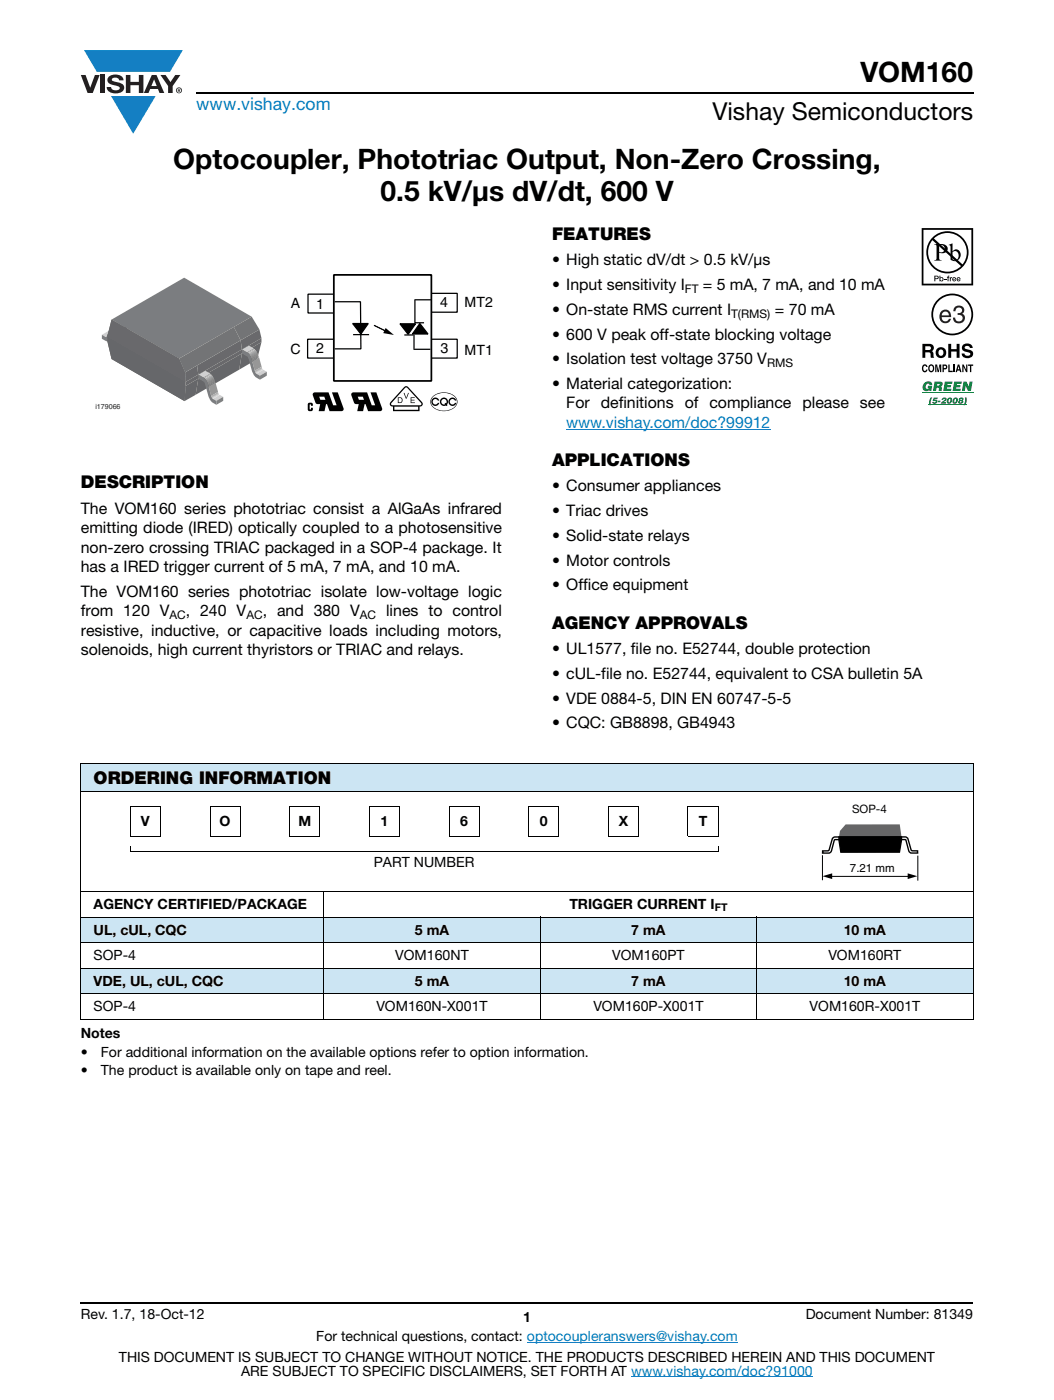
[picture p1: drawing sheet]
<svg xmlns="http://www.w3.org/2000/svg" width="210mm" height="279mm" viewBox="0 0 210 279" stroke-linecap="round" stroke-linejoin="round" font-family="sans-serif">
<g fill="#147fc3">
<path d="M16.8 10h19.7l-2.6 4.3h-1.1h-13.5z"/>
<path d="M22.2 19.2h8.9l-4.5 7.5z"/>
</g>
<g fill="#231f20">
<path d="M16.1 15h1l.9 2.5 .9-2.5h1l-1.4 3.6h-1z"/>
<path d="M20 15h.9v3.6h-.9z"/>
<path d="M21.8 15.3a2.1 2.1 0 0 1 2.7 .3l.1 .4h-.8a.79 .79 0 0 0-.7-.5 .79 .79 0 0 0-.8 .4l.2 .3 1 .2a1.08 1.08 0 0 1 1.3 1 1.08 1.08 0 0 1-1.1 1.2 1.73 1.73 0 0 1-2.4-1.2h.9a.96 .96 0 0 0 .8 .6 .96 .96 0 0 0 .9-.4 1.31 1.31 0 0 0-1.2-.6 1.03 1.03 0 0 1-1.1-.6 1.03 1.03 0 0 1 .2-1.1z"/>
<path d="M25.1 15h.9v1.3h1.7v-1.3h.9v3.6h-.9v-1.6h-1.7v1.6h-.9z"/>
<path d="M32 15h1l1 1.4 1-1.4h1l-1.6 2.2v1.4h-.9v-1.4z"/>
<path d="M30.7 15.9l.6 1.3h-1.1zM30.3 15l-1.6 3.6h.9l.4-.8h1.5l.3 .8h1l-1.6-3.6z"/>
<path d="M35.3 18a.46 .46 0 0 1 .9 0 .46 .46 0 0 1-.9 0zM35.1 18a.6 .6 0 0 0 1.2 0 .6 .6 0 0 0-1.2 0z"/>
<path d="M35.6 17.8h.2v.2h-.2zM35.5 17.7v.7h.1v-.3l.4 .3-.2-.3 .2-.2-.1-.2z"/>
</g>
<path d="M39.1 18.6h155M16.1 260h178" fill="none" stroke="#000" stroke-width=".36"/>
<path d="M113 85.6h40.7M105.1 267.9h42.1M125.9 274.8h36.3" fill="none" stroke="#007ec4" stroke-width=".2"/>
<path d="M57.9 54.7h40.4v27.4h-40.4z" fill="#fff"/>
<path d="M66.6 54.9h19.5v21.1h-19.5z" fill="none" stroke="#000" stroke-width=".35"/>
<path d="M66.6 58.7h-5.2v3.8h5.2M86.1 58.5h5.1v3.8h-5.1M66.5 67.7h-5.1v3.8h5.1M86.1 67.7h5.1v3.8h-5.1" fill="none" stroke="#000" stroke-width=".25"/>
<path d="M74.6 64.9l2.6 1.3zM76.9 65.5l1.7 1.4-2.1-.4z" fill="#000"/>
<path d="M74.6 64.9l2.6 1.3" fill="none" stroke="#000" stroke-width=".2"/>
<path d="M70.4 66.8h3.2z" fill="#fff"/>
<path d="M82.7 59.8h3.3M82.8 59.9v4.5h1.8M66.8 60.2h5.1l.1 9.4h-5.2M70.4 64.6h3.1l-1.5 2.1zM70.4 66.8h3.2M79.8 64.6h3.1l-1.5 2.1zM80.7 66.9h1.8M82.5 69.7h3.3M82.6 66.8v2.8M83.7 64.6l1.7 2.1h-3.1z" fill="none" stroke="#000" stroke-width=".25"/>
<g fill="#000">
<path d="M70.4 64.6h3.1l-1.5 2.1zM80.5 78.4h.2l.3 1 .4-1h.2l-.5 1.2h-.1zM79.8 64.6h3.1l-1.5 2.1zM83.7 64.6l1.7 2.1h-3.1zM61.5 80.5a.54 .54 0 0 1 .7-.1 .54 .54 0 0 1 .2 .6h-.4v-.3h-.2v1h.2v-.3h.4v.4a.58 .58 0 0 1-1-.1zM81.9 79.3h.8v.1h-.6v.4h.6v.1h-.6v.4h.7v.1h-.9zM86.3 79.6a.8 .8 0 0 1 1.3 .3h-.3a.53 .53 0 0 0-.8-.1 .53 .53 0 0 0 0 .8 .53 .53 0 0 0 .8-.2h.3a.82 .82 0 0 1-1.2 .5 .82 .82 0 0 1-.1-1.3zM89.7 79.6a.8 .8 0 0 1 1.3 .3h-.3a.53 .53 0 0 0-.8-.1 .53 .53 0 0 0 0 .8 .53 .53 0 0 0 .9-.2h.2a.82 .82 0 0 1-1.2 .5 .82 .82 0 0 1-.1-1.3z"/>
<path d="M63.7 79.2h1l.2 .6h-1zM62.4 78.5v.4l.5 1.5 .3 .2h.7l-.3 1.5h1.1l.3-1.5h.2l.5 1.5h2.5a.42 .42 0 0 0 .3-.6l-1.1-3.2h-1.2l.9 2.6h-.6l-1-2.6h-2.7z"/>
<path d="M71.4 79.2h1l.2 .6h-1zM70.1 78.5v.4l.5 1.5 .3 .2 .7 .1-.3 1.4h1.1l.3-1.4h.2l.5 1.4h2.5a.42 .42 0 0 0 .3-.6l-1.1-3.2h-1.2l.9 2.6h-.6l-1-2.6h-2.7z"/>
<path d="M79.5 79.4v.9a.47 .47 0 0 0 .7-.4 .47 .47 0 0 0-.7-.5zM79.4 79.3h.4a.57 .57 0 0 1 .5 .6 .57 .57 0 0 1-.5 .5h-.4z"/>
<path d="M80.7 77.5l.3-.2 .3 .2 2.7 3v.3h-5.9l-.1-.3zM78.7 81.2h4.7v.6h-4.7zM80.6 77.2l-2.7 3a.53 .53 0 0 0 .1 .9h.4v1h5.3v-1h.4a.54 .54 0 0 0 0-.9l-2.7-3a.53 .53 0 0 0-.8 0z"/>
<path d="M86.3 79.3a3.2 3.2 0 0 1 4.8 .4 1.81 1.81 0 0 1-1.9 2.2 2.88 2.88 0 0 1-3.2-1.2v-.5zM86.4 79a1.63 1.63 0 0 0-.5 1.7 1.63 1.63 0 0 0 1.5 1.2 3.1 3.1 0 0 0 3.8-1.3 1.92 1.92 0 0 0-2-2.2 3.5 3.5 0 0 0-2.8 .6z"/>
<path d="M88.3 79.7a.54 .54 0 0 1 .7 .1 .54 .54 0 0 1 0 .7l-.1-.1-.2 .3a.55 .55 0 0 1-.6-.3 .55 .55 0 0 1 .2-.7zM88 79.6a.83 .83 0 0 0-.1 1.1 .83 .83 0 0 0 1 .2l.1 .2a.93 .93 0 0 0 .3-1.2 .93 .93 0 0 0-1.1-.5z"/>
</g>
<path d="M19 55.4h34.2v26.6h-34.2z" fill="#fff"/>
<g fill="#cecfd1">
<path d="M29 61.8l1.4-.8 .7 .4-1.4 .8z"/>
<path d="M29.7 62.2l1.4-.8z"/>
</g>
<path d="M29.8 62.2l1.4-.8z" fill="#cacbcd"/>
<path d="M29.8 62.2l1.4-.8z" fill="#c6c7c9"/>
<path d="M29.8 62.2l1.4-.8z" fill="#c1c2c4"/>
<path d="M29.8 62.2l1.4-.8z" fill="#bdbec1"/>
<path d="M29.8 62.2l1.4-.8z" fill="#b8b9bc"/>
<path d="M29.8 62.2l1.4-.8z" fill="#b4b5b8"/>
<path d="M29.8 62.2l1.4-.8z" fill="#b0b1b5"/>
<path d="M29.9 62.2l1.3-.8z" fill="#abacb0"/>
<path d="M29.9 62.2l1.3-.8z" fill="#a7a8ac"/>
<path d="M29.9 62.2l1.4-.8z" fill="#a2a3a7"/>
<path d="M29.9 62.2l1.4-.8z" fill="#9e9fa3"/>
<path d="M29.9 62.2l1.4-.8z" fill="#999b9e"/>
<path d="M30.7 62.4l1.4-.8-1.4 .9z" fill="#6f7073"/>
<path d="M30.7 62.5l1.4-.8-.2 .4-1.4 .8z" fill="#6c6c6f"/>
<path d="M30.3 63l1.6-.9z" fill="#67676a"/>
<path d="M31.2 61.1l1.4-.8-.5 1.3-1.4 .8z" fill="#717275"/>
<path d="M31.4 60.9l1.4-.8z" fill="#67676a"/>
<path d="M31.3 60.9l1.4-.8-1.4 .9z" fill="#6c6c6f"/>
<path d="M31.3 61l1.3-.7z" fill="#6f7073"/>
<path d="M31 60.1l1.4-.8z" fill="#999b9e"/>
<path d="M31 60l1.4-.8z" fill="#9e9fa3"/>
<path d="M31 60l1.4-.8z" fill="#a2a3a7"/>
<path d="M31.1 60l1.4-.8z" fill="#a7a8ac"/>
<path d="M31.1 60l1.4-.8z" fill="#abacb0"/>
<path d="M31.1 60l1.4-.8z" fill="#b0b1b5"/>
<path d="M31.2 60l1.4-.8z" fill="#b4b5b8"/>
<path d="M31.2 60l1.4-.8z" fill="#b8b9bc"/>
<path d="M31.2 60l1.4-.8z" fill="#bdbec1"/>
<path d="M31.3 60l1.4-.8z" fill="#c1c2c4"/>
<path d="M31.3 60l1.4-.8z" fill="#c6c7c9"/>
<path d="M31.3 60l1.4-.8z" fill="#cacbcd"/>
<g fill="#cecfd1">
<path d="M31.4 60l1.3-.8 .3 .1-1.4 .8z"/>
<path d="M31.6 60.1l1.4-.8 1 .6-1.4 .8z"/>
</g>
<path d="M29 61.8l.7 .4 .3-.1 .7-1.7 .5-.4 1.4 .7v.8l-1-.6h-.3l-.6 1.5a.68 .68 0 0 1-1 .6l-.7-.4z" fill="#7c7e81"/>
<path d="M32.6 60.7l1.4-.8v.8l-1.4 .8z" fill="#7d7f82"/>
<g fill="#cecfd1">
<path d="M20.3 66.8l1.4-.8 .7 .4-1.4 .8z"/>
<path d="M21 67.2l1.5-.7z"/>
</g>
<path d="M21.1 67.2l1.4-.7z" fill="#cacbcd"/>
<path d="M21.1 67.2l1.4-.7z" fill="#c6c7c9"/>
<path d="M21.1 67.3l1.4-.8z" fill="#c1c2c4"/>
<path d="M21.1 67.3l1.4-.8z" fill="#bdbec1"/>
<path d="M21.1 67.3l1.4-.8z" fill="#b8b9bc"/>
<path d="M21.1 67.3l1.4-.8z" fill="#b4b5b8"/>
<path d="M21.2 67.3l1.3-.8z" fill="#b0b1b5"/>
<path d="M21.2 67.2l1.3-.7z" fill="#abacb0"/>
<path d="M21.2 67.2l1.3-.7z" fill="#a7a8ac"/>
<path d="M21.2 67.2l1.4-.8z" fill="#a2a3a7"/>
<path d="M21.2 67.2l1.4-.8z" fill="#9e9fa3"/>
<path d="M21.2 67.2l1.4-.8z" fill="#999b9e"/>
<path d="M22 67.4l1.4-.8-1.4 .9z" fill="#6f7073"/>
<path d="M22 67.5l1.4-.8-.2 .4-1.4 .8z" fill="#6c6c6f"/>
<path d="M21.6 68.1l1.6-1z" fill="#67676a"/>
<path d="M22.5 66.1l1.4-.8-.5 1.3-1.4 .8z" fill="#717275"/>
<path d="M22.7 65.9l1.4-.8z" fill="#67676a"/>
<path d="M22.6 66l1.4-.8-1.4 .9z" fill="#6c6c6f"/>
<path d="M22.6 66.1l1.3-.8z" fill="#6f7073"/>
<path d="M22.3 65.1l1.4-.8z" fill="#999b9e"/>
<path d="M22.3 65.1l1.4-.8z" fill="#9e9fa3"/>
<path d="M22.3 65.1l1.4-.8z" fill="#a2a3a7"/>
<path d="M22.4 65l1.4-.8z" fill="#a7a8ac"/>
<path d="M22.4 65l1.4-.8z" fill="#abacb0"/>
<path d="M22.4 65l1.4-.8z" fill="#b0b1b5"/>
<path d="M22.5 65l1.4-.8z" fill="#b4b5b8"/>
<path d="M22.5 65l1.4-.8z" fill="#b8b9bc"/>
<path d="M22.5 65l1.4-.8z" fill="#bdbec1"/>
<path d="M22.6 65l1.4-.8z" fill="#c1c2c4"/>
<path d="M22.6 65l1.4-.8z" fill="#c6c7c9"/>
<path d="M22.6 65l1.4-.7z" fill="#cacbcd"/>
<path d="M22.7 65l1.3-.7h.3l-1.4 .8z" fill="#cecfd1"/>
<path d="M23.9 65.7l1.4-.8v.8l-1.4 .8z" fill="#7d7f82"/>
<path d="M20.3 66.8l.7 .4h.3l.7-1.8 .5-.4 1.4 .7v.8l-1-.6-.3 .1-.6 1.4a.68 .68 0 0 1-1 .6l-.7-.4z" fill="#7c7e81"/>
<path d="M22.9 65.1l1.4-.8 1 .6-1.4 .8z" fill="#cecfd1"/>
<path d="M48.3 70.5l3.9-2.2-.9 3.4-3.6 2.1z" fill="#666669"/>
<path d="M50.8 74l1.4-.8v.1l-1.3 .8z" fill="#8c8e91"/>
<path d="M50.9 74.1l1.3-.8z" fill="#909295"/>
<path d="M50.9 74.2l1.4-.8z" fill="#95979a"/>
<path d="M50.9 74.2l1.4-.8z" fill="#999b9e"/>
<path d="M50.9 74.3l1.4-.8z" fill="#9e9fa3"/>
<path d="M50.9 74.3l1.4-.8z" fill="#a2a3a7"/>
<path d="M50.9 74.3l1.4-.8z" fill="#a7a8ac"/>
<path d="M51 74.3l1.3-.8z" fill="#abacb0"/>
<path d="M51 74.4l1.3-.8z" fill="#b0b1b5"/>
<path d="M51 74.4l1.3-.8z" fill="#b4b5b8"/>
<path d="M51 74.4l1.4-.8z" fill="#b8b9bc"/>
<path d="M51 74.4l1.4-.8z" fill="#bdbec1"/>
<path d="M51 74.4l1.4-.7z" fill="#c1c2c4"/>
<path d="M51 74.5l1.4-.8z" fill="#c6c7c9"/>
<path d="M51.1 74.5l1.4-.7z" fill="#cacbcd"/>
<g fill="#cecfd1">
<path d="M51.1 74.5l1.4-.7z"/>
<path d="M51.2 74.6l1.3-.8 .7 .4-1.3 .8z"/>
</g>
<path d="M51.9 75l1.3-.8v.8l-1.3 .8z" fill="#7d7f82"/>
<path d="M37 76.2l15.2-8.7v.8l-15.2 8.7z" fill="#68686b"/>
<path d="M48.3 69.7l1.3-.7 1.1 .5-1.4 .8z" fill="#cecfd1"/>
<path d="M50.3 72.1l1.4-.8 .5 1.9-1.4 .8z" fill="#949699"/>
<path d="M48 67.9l3.8-2.1 .4 1.7-3.9 2.2z" fill="#6a6b6e"/>
<path d="M46.6 65.3l3.6-2.1 1.6 2.6-3.8 2.1z" fill="#737477"/>
<path d="M49.3 70.3l1.4-.8 .1 .1-1.4 .8z" fill="#cecfd1"/>
<path d="M49.4 70.4l1.4-.8 .2 .2-1.4 .8z" fill="#cacbcd"/>
<path d="M49.6 70.6l1.4-.8 .1 .2-1.4 .7z" fill="#c6c7c9"/>
<path d="M49.7 70.7l1.5-.7z" fill="#c1c2c4"/>
<path d="M49.8 70.8l1.4-.7z" fill="#bdbec1"/>
<path d="M49.8 70.9l1.4-.8z" fill="#b8b9bc"/>
<path d="M49.9 70.9l1.4-.7z" fill="#b4b5b8"/>
<path d="M49.9 71l1.4-.7z" fill="#b0b1b5"/>
<path d="M49.9 71.1l1.4-.8z" fill="#abacb0"/>
<path d="M50 71.1l1.3-.8z" fill="#a7a8ac"/>
<path d="M50 71.2l1.4-.8z" fill="#a2a3a7"/>
<path d="M50 71.3l1.4-.8z" fill="#9e9fa3"/>
<path d="M50.1 71.3l1.3-.7 .1 .1-1.4 .7z" fill="#999b9e"/>
<path d="M50.1 71.4l1.4-.7v.1l-1.3 .8z" fill="#95979a"/>
<path d="M50.2 71.6l1.3-.8 .1 .1-1.4 .8z" fill="#909295"/>
<path d="M50.2 71.7l1.4-.8v.2l-1.3 .8z" fill="#8c8e91"/>
<path d="M50.2 71.9l1.4-.8 .1 .2-1.4 .8z" fill="#888a8d"/>
<path d="M48.3 69.7a2.9 2.9 0 0 1 2 2.4l.7 2.3 .9 .6v.8a2.68 2.68 0 0 1-1.8-2.2l-.6-2.1-.2-.4-1-.6z" fill="#7c7e81"/>
<path d="M39.6 75.6l8.7-5.1-.6 3.3-8.7 5z" fill="#666669"/>
<path d="M42.1 79l1.4-.8v.1l-1.3 .8z" fill="#8c8e91"/>
<path d="M42.2 79.1l1.3-.8z" fill="#909295"/>
<path d="M42.2 79.2l1.4-.8z" fill="#95979a"/>
<path d="M42.2 79.2l1.4-.7z" fill="#999b9e"/>
<path d="M42.2 79.3l1.4-.8z" fill="#9e9fa3"/>
<path d="M42.2 79.3l1.4-.8z" fill="#a2a3a7"/>
<path d="M42.2 79.3l1.4-.8z" fill="#a7a8ac"/>
<path d="M42.3 79.4l1.3-.8z" fill="#abacb0"/>
<path d="M42.3 79.4l1.3-.8z" fill="#b0b1b5"/>
<path d="M42.3 79.4l1.4-.8z" fill="#b4b5b8"/>
<path d="M42.3 79.4l1.4-.8z" fill="#b8b9bc"/>
<path d="M42.3 79.4l1.4-.7z" fill="#bdbec1"/>
<path d="M42.3 79.4l1.4-.7z" fill="#c1c2c4"/>
<path d="M42.3 79.5l1.4-.8z" fill="#c6c7c9"/>
<path d="M42.4 79.5l1.4-.7z" fill="#cacbcd"/>
<g fill="#cecfd1">
<path d="M42.4 79.6l1.4-.8z"/>
<path d="M42.5 79.6l1.3-.8 .7 .4-1.3 .8z"/>
</g>
<path d="M43.2 80l1.3-.8v.8l-1.3 .8z" fill="#7d7f82"/>
<path d="M39.6 74.8l1.3-.8 1.1 .6-1.4 .8z" fill="#cecfd1"/>
<path d="M41.6 77.1l1.4-.8 .5 1.9-1.4 .8z" fill="#949699"/>
<path d="M39.3 72.9l8.7-5 .3 1.8-8.7 5.1z" fill="#6a6b6e"/>
<path d="M40.6 75.4l1.4-.8 .1 .1-1.4 .8z" fill="#cecfd1"/>
<path d="M40.7 75.5l1.4-.8 .2 .2-1.4 .7z" fill="#cacbcd"/>
<path d="M40.9 75.6l1.4-.7 .1 .1-1.4 .8z" fill="#c6c7c9"/>
<path d="M41 75.8l1.5-.8z" fill="#c1c2c4"/>
<path d="M41.1 75.8l1.4-.7z" fill="#bdbec1"/>
<path d="M41.1 75.9l1.4-.7z" fill="#b8b9bc"/>
<path d="M41.2 76l1.4-.8z" fill="#b4b5b8"/>
<path d="M41.2 76l1.4-.7z" fill="#b0b1b5"/>
<path d="M41.2 76.1l1.4-.8z" fill="#abacb0"/>
<path d="M41.3 76.1l1.3-.8z" fill="#a7a8ac"/>
<path d="M41.3 76.2l1.4-.8z" fill="#a2a3a7"/>
<path d="M41.3 76.3l1.4-.8z" fill="#9e9fa3"/>
<path d="M41.4 76.4l1.3-.8 .1 .1-1.4 .8z" fill="#999b9e"/>
<path d="M41.4 76.5l1.4-.8v.1l-1.3 .8z" fill="#95979a"/>
<path d="M41.5 76.6l1.3-.8 .1 .1-1.4 .8z" fill="#909295"/>
<path d="M41.5 76.7l1.4-.8v.2l-1.3 .8z" fill="#8c8e91"/>
<path d="M41.6 76.9l1.3-.8 .1 .2-1.4 .8z" fill="#888a8d"/>
<path d="M39.6 74.8a2.9 2.9 0 0 1 2 2.3l.7 2.4 .9 .5v.8a2.68 2.68 0 0 1-1.8-2.2l-.5-2.1-.3-.4-1-.6z" fill="#7c7e81"/>
<path d="M37 77l2.6-1.4-.6 3.2-2.2 1.3z" fill="#666669"/>
<path d="M36.9 74.3l2.4-1.4 .3 1.9-2.6 1.4z" fill="#6a6b6e"/>
<path d="M35.7 71.6l10.9-6.4 1.4 2.7-11.1 6.4z" fill="#737477"/>
<path d="M22.3 63.8l14.4-8.4 13.5 7.8-14.5 8.4z" fill="#7b7d80"/>
<path d="M22.3 63.8l13.4 7.8 1.2 2.7 .1 2.7-.2 3-14.5-8.4-.9-3.6v-.8z" fill="#67676a"/>
<path d="M21.4 68l15.6 9-.2 3-14.5-8.4z" fill="#66676a"/>
<path d="M22.3 63.8l13.4 7.8 1.2 2.7 .1 1.9-15.6-9z" fill="#69696c"/>
<path d="M183.9 45.5h10.2v35.4h-10.2z" fill="#fff"/>
<g fill="#000">
<path d="M184.1 72.9l.4-.2 .3 .1 .2 .4-.6-.2a.66 .66 0 0 0 .1 1l.3-.3h.2a.54 .54 0 0 1-.5 .6 .54 .54 0 0 1-.5-.4zM186.6 72.7h.3l.3 1.2 .2-1.2h.4v1.6h-.3v-1.3l-.2 1.3h-.3l-.2-1.3v1.3h-.2zM189.2 72.7h.2v1.3h.7v.3h-.9zM189.2 68.6h.5v1.1h1.1v-1.1h.6v2.8h-.6v-1.2h-1.1v1.2h-.5zM190.2 72.7h.3v1.6h-.3zM192.2 68.8a1.15 1.15 0 0 1 1.8 .6h-.5l-.1-.1a.68 .68 0 0 0-.9-.1v.3l.2 .2a1.29 1.29 0 0 1 1.4 .9 1.17 1.17 0 0 1-1.1 .9 1.17 1.17 0 0 1-1.2-.9h.6v.1a.67 .67 0 0 0 1.2-.1l-.3-.2-.5-.2a.82 .82 0 0 1-.9-.5 .82 .82 0 0 1 .3-.9zM192 72.7h.2l.5 1.1v-1.1h.3v1.6h-.3l-.5-1.1v1.1h-.2zM193.1 72.7h1v.3h-.3v1.3h-.3v-1.3h-.4z"/>
<path d="M184.6 69.1v.7h.9a.39 .39 0 0 0 .1-.6zM184 68.6h1.4a.79 .79 0 0 1 .8 .4 .79 .79 0 0 1-.1 .9l-.2 .2a.98 .98 0 0 1 .4 1.2v.1h-.6l-.2-1-.9-.1v1.1h-.6z"/>
<path d="M185.6 73a.64 .64 0 0 0 .2 1h.1a.64 .64 0 0 0-.1-1zM185.4 72.8l.2-.1a.56 .56 0 0 1 .7 .4 .82 .82 0 0 1-.5 1.2h-.2a.89 .89 0 0 1-.2-1.5z"/>
<path d="M186.1 62.8a3.9 3.9 0 0 1 7.7 0 3.9 3.9 0 0 1-7.7 0zM185.8 62.8a4.2 4.2 0 0 0 8.3 0 4.2 4.2 0 0 0-8.3 0z"/>
<path d="M187.4 69.8a.63 .63 0 0 0-.2 .8 .63 .63 0 0 0 .8 .3 .63 .63 0 0 0 .2-.7 .63 .63 0 0 0-.8-.4zM186.6 70.4a1.1 1.1 0 0 1 2.2 0 1.1 1.1 0 0 1-2.2 0z"/>
<path d="M188.3 73v.5l.4-.1v-.3zM188 72.7h.6a.5 .5 0 0 1 .4 .5 .5 .5 0 0 1-.4 .5h-.3v.6h-.3z"/>
<path d="M191.2 73.1l-.1 .6h.3zM191.1 72.7h.3l.4 1.6h-.3l-.1-.3h-.4l-.1 .3h-.3z"/>
</g>
<g fill="#231f20">
<path d="M190.5 61.2a1.07 1.07 0 0 1 1.3-.1 1.07 1.07 0 0 1 .5 1.2l-.4 .3a1.06 1.06 0 0 1 .5 1.4 1.06 1.06 0 0 1-1.4 .5h-.2a1.02 1.02 0 0 1-.7-1.1h.4a.71 .71 0 0 0 1 .7 .71 .71 0 0 0 .2-1.2l-.7-.1v-.3a.59 .59 0 0 0 .9-.4 .59 .59 0 0 0-.6-.7 .66 .66 0 0 0-.7 .7h-.4z"/>
<path d="M188.1 62.4l-.2 .5h1.4a.7 .7 0 0 0-.4-.7 .7 .7 0 0 0-.8 .2zM187.8 62.1a1.18 1.18 0 0 1 1.4-.1 1.18 1.18 0 0 1 .5 1.3h-1.8a.73 .73 0 0 0 .5 .8 .73 .73 0 0 0 .9-.5h.4a1.21 1.21 0 0 1-1.6 .8 1.21 1.21 0 0 1-.7-1.6z"/>
</g>
<g fill="#000">
<path d="M188.4 55.6h.4v.2h-.4zM189.1 55.1l.3-.1-.2 .2 .2 .1v.2h-.2v.6h-.2v-.6h-.1zM189.5 55.3h.1v.2l.3-.2v.2h-.2v.6h-.2z"/>
<path d="M186.3 47.6a3.9 3.9 0 0 1 5.3-.1 3.9 3.9 0 0 1 .4 5.3zM186 47.9l5.7 5.2a3.9 3.9 0 0 1-5.3 .1 3.9 3.9 0 0 1-.4-5.3zM184.8 50.4a4.2 4.2 0 0 0 8.4 0 4.2 4.2 0 0 0-8.4 0z"/>
<path d="M186.6 55.2v.3h.4v-.3zM186.4 55l.7 .1 .2 .3-.2 .3h-.5v.4h-.2z"/>
<path d="M187.3 48.9v1.4a.75 .75 0 0 0 1.2-.7 .75 .75 0 0 0-1.2-.7zM186.4 48.7a2.81 2.81 0 0 1 2.4 .4 .97 .97 0 0 1 0 1.2 .97 .97 0 0 1-1.2 .2l-.3-.1v1.1l.1 .3 .4 .2h-1.4l.3-.1 .1-.4v-2.3v-.2z"/>
<path d="M187.5 55.7a.3 .3 0 0 0 .6 0 .3 .3 0 0 0-.6 0zM187.4 55h.2v.4a.38 .38 0 0 1 .5 .1 .38 .38 0 0 1 0 .5 .38 .38 0 0 1-.5 0l-.2 .1z"/>
<path d="M190 50.3v1.4l.2 .1a.72 .72 0 0 0 .8 0 .72 .72 0 0 0 .2-.8 .72 .72 0 0 0-.3-.8 .72 .72 0 0 0-.9 .1zM189.2 48.9l.8-.3v1.6a.89 .89 0 0 1 1.1-.4 .89 .89 0 0 1 .5 1.1 1.23 1.23 0 0 1-.6 1.1 1.23 1.23 0 0 1-1.4-.2v-2.7z"/>
<path d="M190.2 55.5l-.1 .2h.5l-.3-.3zM190.1 55.4h.5l.1 .4h-.6l.1 .1h.5a.42 .42 0 0 1-.6 .1 .42 .42 0 0 1 0-.6z"/>
<path d="M191.1 55.5l-.1 .2h.4l-.2-.3zM191 55.4h.4l.2 .4h-.6l.1 .1h.5a.42 .42 0 0 1-.7 .1 .42 .42 0 0 1 .1-.6z"/>
<path d="M184.2 45.9h9.6v10.7h-9.6zM183.9 45.5v11.5h10.2v-11.5z"/>
</g>
<path d="M183.9 78.3h10.2" fill="none" stroke="#0d803f" stroke-width=".2"/>
<g fill="#0d803f">
<path d="M184.3 76.5a.91 .91 0 0 1 .9-.4 .91 .91 0 0 1 .8 .7h-.6l-.3-.2a.56 .56 0 0 0-.4 .4 .56 .56 0 0 0 .3 .6l.3-.2h-.2v-.4h.9l-.2 1h-.4v-.2a.82 .82 0 0 1-1.1 .1 .82 .82 0 0 1-.1-1.1z"/>
<path d="M188.5 76.2h1.5l-.1 .4h-.9v.3h.7v.4h-.8l-.1 .3h1l-.1 .4h-1.5z"/>
<path d="M190.4 76.2h1.5l-.1 .4h-.9l-.1 .3h.8l-.1 .4h-.7l-.1 .3h1l-.1 .4h-1.6z"/>
<path d="M192.2 76.2h.6l.5 1 .1-1h.6l-.3 1.8h-.6l-.5-1-.1 1h-.6z"/>
<path d="M185.7 79.3h.3l-.3 .8v.8h-.3l-.1-.8z"/>
<path d="M186.3 79.3h.8l-.1 .3h-.5l-.1 .2h.5a.52 .52 0 0 1-.2 .7 .52 .52 0 0 1-.8-.3l.5 .1 .3-.1-.2-.2h-.5z"/>
<path d="M187.2 80h.4v.3h-.5z"/>
<path d="M187.9 79.5a.5 .5 0 0 1 .5-.2 .5 .5 0 0 1 .4 .4l-.6 .6h.5v.3h-1l.8-.9-.1-.1-.3 .2h-.3z"/>
<path d="M187 76.6l-.1 .4 .5-.1 .1-.1-.1-.2zM186.4 76.2l1.5 .1a.54 .54 0 0 1-.2 .8l.2 .3v.6h-.6v-.5l-.3-.1h-.2l-.1 .6h-.6z"/>
<path d="M189.3 79.7l-.1 .4 .1 .2 .3-.5-.1-.2zM189.1 79.5a.51 .51 0 0 1 .8 .1 .66 .66 0 0 1-.2 .8 .66 .66 0 0 1-.8 0v-.5z"/>
<path d="M190.5 79.7l-.1 .4 .1 .2 .2-.5-.1-.2zM190.3 79.5a.51 .51 0 0 1 .8 .1 .66 .66 0 0 1-.2 .8 .66 .66 0 0 1-.8 0l-.1-.5z"/>
</g>
<path d="M185.2 80.8h7.7" fill="none" stroke="#0d803f" stroke-width=".2"/>
<g fill="#0d803f">
<path d="M192.5 79.3h.3v.8a.72 .72 0 0 1-.6 .8l.3-.8z"/>
<path d="M191.6 79.6v.2h.2l.1-.2zM191.6 80.1l-.1 .2h.3v-.2zM191.4 79.5a.52 .52 0 0 1 .8 .2l-.2 .2 .2 .3a.55 .55 0 0 1-.6 .4 .55 .55 0 0 1-.5-.4l.3-.3-.1-.2z"/>
</g>
<g fill="#cce5f3">
<path d="M16.1 152.4h178v5.5h-178z"/>
<path d="M16.1 183h48.5v5.2h-48.5z"/>
<path d="M64.6 183h43.2v5.2h-43.2z"/>
<path d="M107.8 183h43.2v5.2h-43.2z"/>
<path d="M151 183h43.1v5.2h-43.1z"/>
<path d="M16.1 193.3h48.5v5.1h-48.5z"/>
<path d="M64.6 193.3h43.2v5.1h-43.2z"/>
<path d="M107.8 193.3h43.2v5.1h-43.2z"/>
<path d="M151 193.3h43.1v5.1h-43.1z"/>
</g>
<g fill="none" stroke="#000" stroke-width=".2">
<path d="M16 152.4h178.2M16 157.9h178.2M16.1 152.5v25.3M194.1 152.5v25.4M16 177.9h178.2M16.1 178v25.4M25.9 160.9h6.2M25.9 166.9h6.2M25.9 169.9h117.4M26 161v5.8M32 161v5.8M41.8 160.9h6.2"/>
<path d="M41.8 166.9h6.2M41.9 161v5.8M47.9 161v5.8M57.7 160.9h6.2M57.7 166.9h6.2M57.8 161v5.8M63.8 161v5.8M64.6 177.8v25.8M73.6 160.9h6.2M73.6 166.9h6.2M73.7 161v5.8M79.7 161v5.8"/>
<path d="M89.5 160.9h6.2M89.5 166.9h6.2M89.6 161v5.8M95.6 161v5.8M105.4 160.9h6.1M105.4 166.9h6.1M105.5 161v5.8M111.5 161v5.8M121.3 160.9h6.1M121.3 166.9h6.1M121.3 161v5.8M127.4 161v5.8"/>
<path d="M137.2 160.9h6.1M137.2 166.9h6.1M137.2 161v5.8M143.2 161v5.8M194.1 178v25.4M16 183h178.2M16 188.2h178.2M16 193.3h178.2M16 198.4h178.2M107.8 182.9v20.7M151 182.9v20.7M16 203.5h178.2"/>
</g>
<path d="M25.9 168.9h.2v.9h-.2zM143.2 168.9h.1v.9h-.1z" fill="#000"/>
<path d="M163.9 160.3h19.3v15.4h-19.3z" fill="#fff"/>
<path d="M168.7 164.5h10.8l.3 2.5h-12.4l.2-1.2z" fill="#666"/>
<path d="M166.1 167.3l.4-.3h13.3a1.1 1.1 0 0 1 1.5 1.2l.3 1a.47 .47 0 0 0 .5 .6h.9l.1 .4h-1.3a.78 .78 0 0 1-.6-.8l-.5-1.8h-.9h-13.2h-.2l-.4 1.8a.77 .77 0 0 1-.7 .9h-1.2v-.5h1a.47 .47 0 0 0 .4-.6zM167.4 167h12.4v.6l-.4 2.5h-11.7z" fill="none" stroke="#000" stroke-width=".27"/>
<path d="M164.1 170.7v5M165.7 174.9h16.3M183.1 170.8v5" fill="none" stroke="#000" stroke-width=".2"/>
<path d="M164.1 174.9l1.9-.6v1.1zM167.4 167h12.4v.6l-.4 2.5h-11.7zM181.1 174.3l1.9 .6-1.9 .5z" fill="#000"/>
<g font-size="5.6">
<text x="171.7" y="16.4">VOM160</text>
<text x="34.6" y="33.8">Optocoupler, Phototriac Output, Non-Zero Crossing,</text>
<text x="75.9" y="40.1">0.5 kV/μs dV/dt, 600 V</text>
</g>
<text font-size="4.9" x="142.1" y="24">Vishay Semiconductors</text>
<text font-size="3.5" fill="#007ec4" x="39.1" y="21.9">www.vishay.com</text>
<g font-size="3.5">
<text x="110.1" y="47.9">FEATURES</text>
<text x="110.1" y="93">APPLICATIONS</text>
<text x="16.1" y="97.5">DESCRIPTION</text>
<text x="110.1" y="125.5">AGENCY APPROVALS</text>
<text x="18.7" y="156.5">ORDERING INFORMATION</text>
</g>
<g font-size="3.2">
<text x="110.1" y="52.9">• High static dV/dt &gt; 0.5 kV/μs</text>
<text x="110.1" y="57.9">• Input sensitivity I</text>
<text x="140.2" y="57.9">= 5 mA, 7 mA, and 10 mA</text>
<text x="110.1" y="62.8">• On-state RMS current I</text>
<text x="154.6" y="62.8">= 70 mA</text>
<text x="110.1" y="67.8">• 600 V peak off-state blocking voltage</text>
<text x="110.1" y="72.7">• Isolation test voltage 3750 V</text>
<text x="110.1" y="77.6">• Material categorization:</text>
<text x="113" y="81.5">For definitions of compliance please see</text>
<text x="110.1" y="98.1">• Consumer appliances</text>
<text x="16.1" y="102.5">The VOM160 series phototriac consist a AlGaAs infrared</text>
<text x="16.1" y="106.4">emitting diode (IRED) optically coupled to a photosensitive</text>
<text x="110.1" y="103">• Triac drives</text>
<text x="110.1" y="108">• Solid-state relays</text>
<text x="16.1" y="110.3">non-zero crossing TRIAC packaged in a SOP-4 package. It</text>
<text x="110.1" y="112.9">• Motor controls</text>
<text x="16.1" y="114.2">has a IRED trigger current of 5 mA, 7 mA, and 10 mA.</text>
<text x="16.1" y="119.1">The VOM160 series phototriac isolate low-voltage logic</text>
<text x="110.1" y="117.8">• Office equipment</text>
<text x="16.1" y="123">from 120 V</text>
<text x="37.1" y="123">, 240 V</text>
<text x="52.4" y="123">, and 380 V</text>
<text x="77" y="123">lines to control</text>
<text x="16.1" y="126.9">resistive, inductive, or capacitive loads including motors,</text>
<text x="16.1" y="130.7">solenoids, high current thyristors or TRIAC and relays.</text>
<text x="110.1" y="130.5">• UL1577, file no. E52744, double protection</text>
<text x="110.1" y="135.5">• cUL-file no. E52744, equivalent to CSA bulletin 5A</text>
<text x="110.1" y="140.4">• VDE 0884-5, DIN EN 60747-5-5</text>
<text x="110.1" y="145.4">• CQC: GB8898, GB4943</text>
</g>
<text font-size="3.2" fill="#007ec4" x="113" y="85.4">www.vishay.com/doc?99912</text>
<g font-size="2.8">
<text x="58" y="61.5">A</text>
<text x="63.1" y="61.6">1</text>
<text x="87.8" y="61.3">4</text>
<text x="92.7" y="61.3">MT2</text>
<text x="57.9" y="70.6">C</text>
<text x="63.1" y="70.5">2</text>
<text x="87.9" y="70.5">3</text>
<text x="92.7" y="70.8">MT1</text>
<text x="28.1" y="164.8">V</text>
<text x="43.8" y="164.8">O</text>
<text x="59.5" y="164.8">M</text>
<text x="75.9" y="164.8">1</text>
<text x="91.8" y="164.8">6</text>
<text x="107.7" y="164.8">0</text>
<text x="123.4" y="164.8">X</text>
<text x="139.4" y="164.8">T</text>
<text x="74.6" y="173">PART NUMBER</text>
<text x="18.7" y="181.4">AGENCY CERTIFIED/PACKAGE</text>
<text x="113.6" y="181.4">TRIGGER CURRENT I</text>
<text x="18.7" y="191.6">SOP-4</text>
<text x="18.7" y="186.5">UL, cUL, CQC</text>
<text x="78.8" y="191.6">VOM160NT</text>
<text x="82.8" y="186.5">5 mA</text>
<text x="122.1" y="191.6">VOM160PT</text>
<text x="125.9" y="186.5">7 mA</text>
<text x="165.2" y="191.6">VOM160RT</text>
<text x="168.3" y="186.5">10 mA</text>
<text x="18.7" y="196.7">VDE, UL, cUL, CQC</text>
<text x="82.8" y="196.7">5 mA</text>
<text x="125.9" y="196.7">7 mA</text>
<text x="168.3" y="196.7">10 mA</text>
<text x="18.7" y="201.8">SOP-4</text>
<text x="75.1" y="201.8">VOM160N-X001T</text>
<text x="118.4" y="201.8">VOM160P-X001T</text>
<text x="161.5" y="201.8">VOM160R-X001T</text>
<text x="16.1" y="207.1">Notes</text>
<text x="16.1" y="211">•</text>
<text x="16.1" y="214.5">•</text>
<text x="20.1" y="211">For additional information on the available options refer to option information.</text>
<text x="20.1" y="214.5">The product is available only on tape and reel.</text>
<text x="16.1" y="263.3">Rev. 1.7, 18-Oct-12</text>
<text x="104.3" y="263.8">1</text>
<text x="160.7" y="263.3">Document Number: 81349</text>
<text x="63.1" y="267.7">For technical questions, contact: optocoupleranswers@vishay.com</text>
<text x="23.7" y="271.7">THIS DOCUMENT IS SUBJECT TO CHANGE WITHOUT NOTICE. THE PRODUCTS DESCRIBED HEREIN AND THIS DOCUMENT</text>
<text x="48.1" y="274.6">ARE SUBJECT TO SPECIFIC DISCLAIMERS, SET FORTH AT www.vishay.com/doc?91000</text>
</g>
<g font-size="2.4">
<text x="136.6" y="58.4">FT</text>
<text x="145.8" y="63.4">T(RMS)</text>
<text x="153" y="73.3">RMS</text>
<text x="33.8" y="123.5">AC</text>
<text x="49.1" y="123.5">AC</text>
<text x="71.8" y="123.5">AC</text>
</g>
<g font-size="2.3">
<text x="170" y="162.2">SOP-4</text>
<text x="169.6" y="174">7.21 mm</text>
</g>
<text font-size="2.1" x="142.6" y="181.9">FT</text>
<text font-size="1.4" fill="#231f20" x="19" y="81.7">i179066</text>
</svg>
